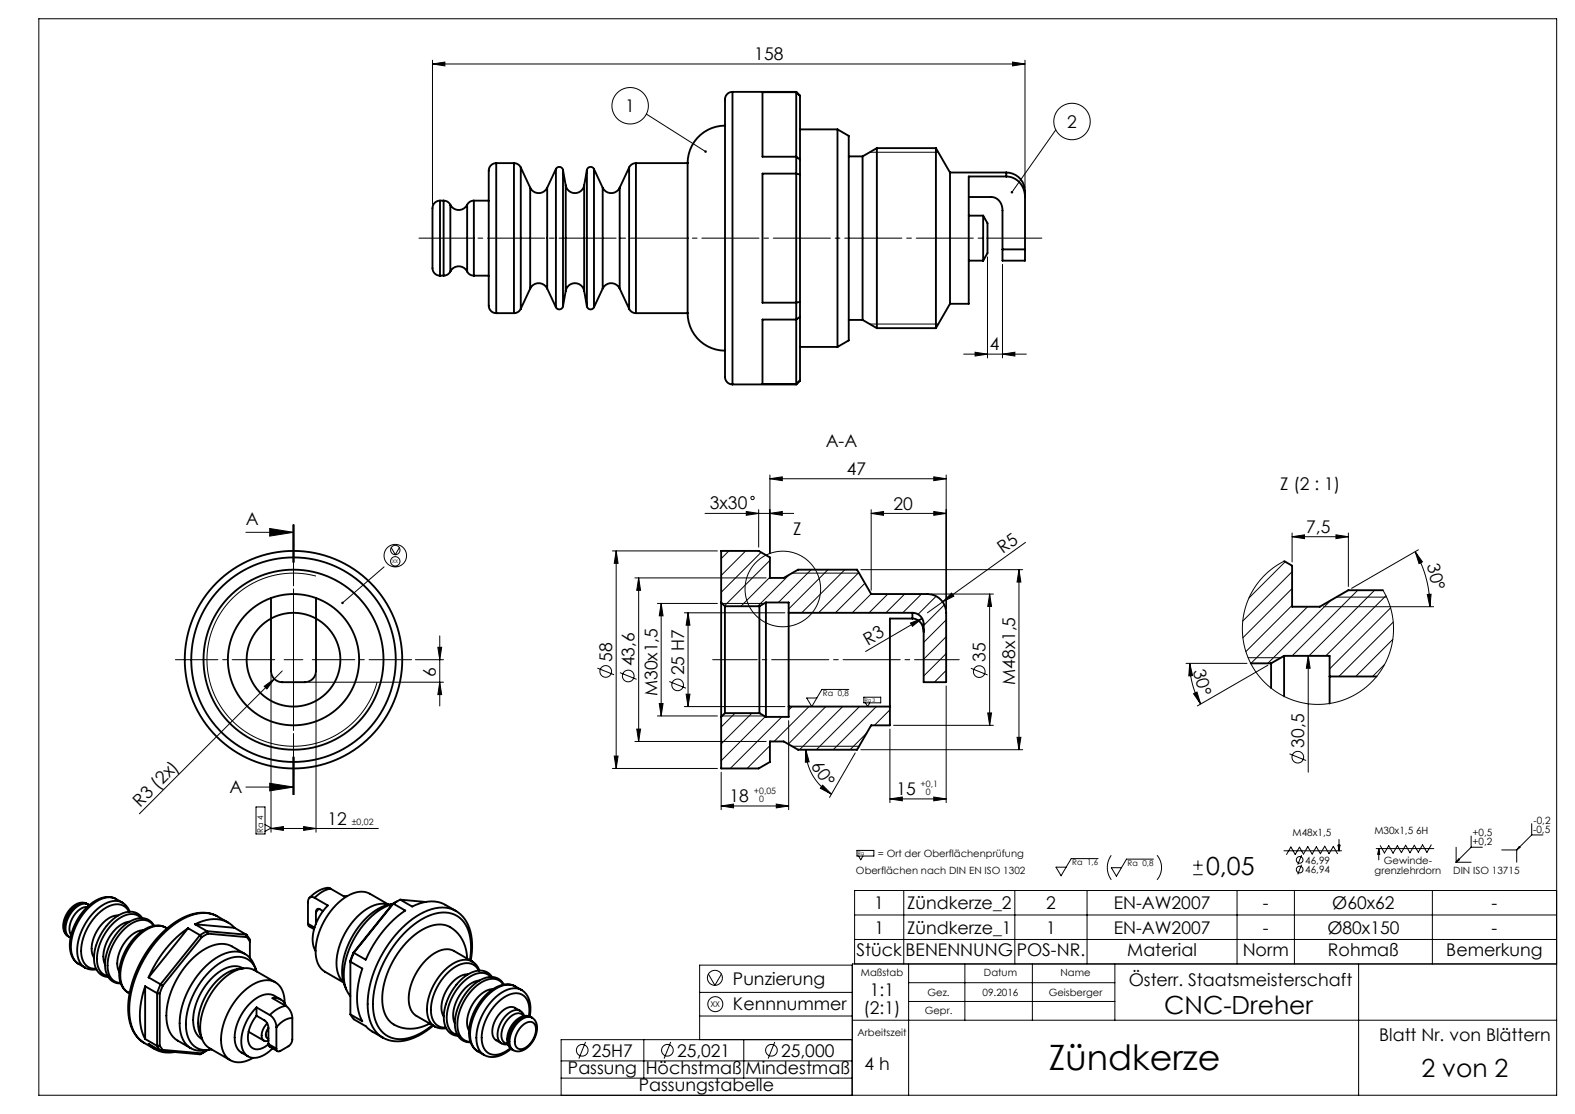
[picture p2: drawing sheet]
<svg xmlns="http://www.w3.org/2000/svg" width="420mm" height="297mm" viewBox="0 0 420 297" stroke-linecap="round" stroke-linejoin="round" font-family="sans-serif">
<g fill="none" stroke="#000" stroke-width=".27">
<path d="M10.4 5h404.7v287h-404.7zM115.3 17.1l3.3-.6v1.1zM115.3 16.1v38.4M115.3 17.1h158M270 16.5l3.3 .6-3.3 .5zM273.3 16.1v33.9M172.4 30.4l15.8 10M281.5 34.6l-11.7 16.7M231.9 40.6h18.3M263.3 68.5v26.9M267.3 70.5v24.9M231.9 86.4h18.3"/>
<path d="M257 94.4h16.7M260 93.9l3.3 .5-3.3 .5zM267.3 94.4l3.3-.5v1zM78.1 139.9v10M78.3 139.9v10M78.4 139.9v10M188 136.9h23.7M199 136.4l3.3 .5-3.3 .5zM202.3 135.9v10M205.3 136.9l3.3-.5v1zM205.3 127.6l3.3-.5v1zM205.3 126.6v21"/>
<path d="M205.3 127.6h47M232.3 136.9l3.3-.5v1zM232.3 136.9h20M232.3 135.9v21.5M249 127.1l3.3 .5-3.3 .5zM249 136.4l3.3 .5-3.3 .5zM252.3 126.6v35.8M65.6 141.9h12.7M71.9 140.9l6.4 1-6.4 1zM84.2 153.6a23.1 23.1 0 0 0-28.2 16.3 23.1 23.1 0 0 0 16.3 28.3 23.1 23.1 0 0 0 28.3-16.3M102.4 151.1l-11.1 9.6M104.3 146l1.1 1.9 1.1-1.9"/>
<path d="M163.3 146.9h28M164.3 146.9v58M164.3 146.9l.5 3.3h-1zM169.3 154.1h35M170.3 154.1v43.6M170.3 154.1l.5 3.3h-1zM194.4 146.9l-2.1 2M198.9 146.9l-6.6 6.5M203 147.3l-10.7 10.6M205.3 149.4l-12.1 12.1M205.3 153.9l-7.7 7.7M210.5 153.2l-8.4 8.4"/>
<path d="M211.2 152.8h17.9M216.3 151.9l-8.7 8.7M220.8 151.9l-10.5 10.5M225.3 151.9l-11.5 11.5M229 152.7l-10.7 10.7M229.6 151.9h43.1M230.6 155.5l-7.8 7.9M232.3 158.3l-5 5.1M236.7 158.4l-5 5M241.2 158.4l-5 5M245.7 158.4l-5 5M248.3 158.4h16.6"/>
<path d="M249.6 159l-4.8 4.8M263.9 158.4v35M263.9 158.4l.5 3.3h-1zM271.7 151.9v48M271.7 151.9l.5 3.3h-1zM273.5 144.6l-26.2 18.8M342.5 149.6l-2.7 1.6-2.3 1.9-2 2.3-1.6 2.4-1.3 2.7-.9 2.9-.4 2.9 .1 3.1 .5 3 .9 2.9 1.3 2.7 1.8 2.5 2 2.1 2.4 1.8 2.6 1.5 2.8 1.1 3 .6 2.9 .2 3-.2 2.9-.7 2.9-1.2 2.6-1.5 2.2-1.9 2.1-2.2 1.7-2.6 1.3-2.7 .9-2.9 .4-2.9-.1-3.1-.4-2.9-1-3-1.3-2.6M342.7 149.8l-9.7 9.6M344.6 152.4l-13.2 13.2M344.6 156.9l-13.2 13.1M344.6 143.1l3.3-.5v1zM344.6 142.1v7.7"/>
<path d="M344.6 143.1h15M356.3 142.6l3.3 .5-3.3 .5zM356.4 159.2h13.4M359.6 142.1v14.3M362.1 157.4l-17.5 17.5M366.6 157.4l-17.5 17.5M369.6 158.8l-16 16.1M377.4 147.1l1.9 2.7-.9 .5zM377.4 147.1a29.4 29.4 0 0 1 3.9 14.7M378.2 146.6l-17.8 10.3M380.6 158.5l1-.1-.3 3.4zM72.3 179.9v42"/>
<path d="M75.3 178.9l-38.1 38.1M75.8 175.9h5M78.3 173.4v5M84.3 179.9v42M110.8 175.9h7.5M116.8 172.6h1l-.5 3.3zM117.3 169.5v18.7M159.3 178.1l4.5 1.8M165.3 179.3l4.5 1.8M175.3 160.9h16M176.3 160.9v30M176.3 160.9l.5 3.3h-1z"/>
<path d="M182.5 163.4h26.8M183.5 163.4l.5 3.3h-1zM183.5 163.4v25M192.6 160.9h11.2M242.8 166.1l3.1-1.2-2.6 2.1zM245.9 164.9l-15.1 8.8M251.4 160.5l2.4-2.4 .5 .9zM251.8 161.3l-5.5 5.5M252.3 165.3l-6 6M252.3 169.8l-6 6M252.3 174.3l-6 6M252.3 178.7l-3.1 3.2"/>
<path d="M258.9 178.2l4.5 1.7M316.3 176.9h16.2M317.3 176.9l.7 3.2-1 .1zM317.3 176.9a21.7 21.7 0 0 0 2.9 10.8M332.8 175.4h8.8M338.1 177.4l-18.8 10.8M344.6 161.4l-12.4 12.3M348.7 161.8l-15.1 15.1M348.9 174.9v31M348.9 174.9l.5 3.3h-1zM352.9 161.8h29.4M354.9 160.1l-16.8 16.8"/>
<path d="M369.2 177.1l-3.2 3.3M370.8 162.1l-16.2 16.2M371.4 170.5l-9.9 9.9M371.5 165.9l-14.5 14.5M70.5 183l2.6-2-1.9 2.7zM82.3 181.9h36M117.3 181.9l.5 3.3h-1zM169.3 197.7h35M169.8 194.4h1l-.5 3.3zM175.3 190.9h16M175.8 187.6h1l-.5 3.3zM178.5 181.7l4.4 1.8"/>
<path d="M182.5 188.4h26.8M183 185.1h1l-.5 3.3zM192.6 190.9h11.2M196 190.1l-3.7 3.7M200.5 190.1l-8.2 8.2M204.1 191l-11.8 11.8M205.3 198.8l-6.1 6.1M208.5 191.1l-13.8 13.8M210.3 192.1v23.8M211.2 199h17.9M211.2 188.4l-.9 .9M214.9 199.9l.9 3.2-1 .1z"/>
<path d="M214.9 199.9a13.7 13.7 0 0 0 6.8 11.8M215.7 188.4l-9.3 9.3M220.2 188.4l-10 10M224.7 188.4l-11.5 11.5M226.3 183.8h-7.1l-2.7 4.6-1.4-2.3h2.7M229.2 188.4l-11.5 11.5M229.6 199.9h43.1M230.4 185.9h4.5v1.5h-4.5zM230.8 187.4l.6 1 .5-1M231.1 195.4l-4.4 4.5M233.7 188.4l-11.5 11.5M237.3 189.3l-4.1 4.1"/>
<path d="M237.3 194.4v19.6M238.3 193.4h26.6M252.3 182.9v31.1M263.4 190.1h1l-.5 3.3zM271.2 196.6h1l-.5 3.3zM318.3 184.9l.9-.4 1 3.2zM65.6 209.8h12.7M68.3 215.1h2.4v7.2h-2.4zM70.7 219.8l1.6 .9-1.6 1M71.9 208.8l6.4 1-6.4 1.1zM78.1 201.8v10M78.3 201.8v10"/>
<path d="M78.4 201.8v10zM163.3 204.9h28M163.8 201.6h1l-.5 3.3zM192.3 214.9l3.3-.5v1zM192.3 205.9v10M192.3 214.9h18M207 214.4l3.3 .5-3.3 .5zM219.4 209.3l2.3 2.4-2.9-1.5zM228.1 200.7l-6.9 11.9M237.3 213l3.3-.5v1zM237.3 213h15M249 212.5l3.3 .5-3.3 .5z"/>
<path d="M343.9 201l4.4 1.8M408.5 219.6v3M72.3 220.9l3.3-.5v1zM72.3 220.9h28.6M81 220.4l3.3 .5-3.3 .5zM228.5 226.7h4.5v1.5h-4.5zM229 228.2l.5 1 .6-1M241 237.4v19.6M270.6 237.4v19.6M289.9 237.4v19.6M292.8 228.9h-7.1l-2.7 4.6-1.4-2.3h2.7M296.3 228a5.6 5.6 0 0 0 0 6.6"/>
<path d="M307.6 229h-7.2l-2.7 4.6-1.3-2.3h2.7M308.5 228a5.1 5.1 0 0 1 0 6.6M318.2 233.2h2.5M318.2 230.7h2.5M319.5 229.4v2.5M329.9 237.4v19.6M342.4 226.8h15.4M345.2 237.4v19.6M347.1 228l-1 2.5M347.1 230.6l-1 2.5M356.7 227.6l-1.2-2-1.1 2-1.1-2-1.2 2-1.1-1.8-1.1 1.9-1.2-2-1.1 2-1.1-1.8-1.1 1.9-1.2-2-1.1 2M356.8 225.3h.5l-.2 1.5z"/>
<path d="M357.1 223.8v3M367 226.2h15.3M367.7 226.2v3.1M367.7 226.2l.2 1.5h-.5zM381.7 225.2l-1.2 2-1.1-2-1.2 2-1.1-1.8-1.1 2-1.2-2.1-1.1 2-1.1-1.8-1.1 2-1.2-2-1.1 1.9-1.1-1.9M382 237.4v19.6M388.3 225.9v4M388.3 229.9h4M389 229l.2 .2-.9 .7zM392.3 225.9l-4 4M392.3 222.9v3M392.3 225.9h3"/>
<path d="M400.5 226.6h4M404.5 226.6v3.3M405.1 225.7l.2 .2-.8 .7zM408.5 222.6l-4 4M408.5 222.6h3M188.9 259.7l1.7 3 1.8-3M227.3 257.3h-40.7v19.9M227.9 257v-19.6h187.2v19.6M227.9 243.9h187.2M227.9 250.5h187.2M242.3 257v35M257.3 257v15"/>
<path d="M275.3 257v15M297.3 257v15M362.3 257v35M415.1 257h-187.8v35M156.1 277.8l-1.7 4.4M171.7 277.2v10.2M178.9 277.8l-1.8 4.4M186.6 270.9h40.7M186.6 264.6h40.7M198.3 277.2v10.2M206.6 277.8l-1.8 4.4M227.2 277.2v14.8"/>
<path d="M227.3 277.2h-77.7v14.8M227.3 272h187.8M242.3 262h55M242.3 267h55M149.6 282.9h77.6M149.6 287.4h77.6"/>
<circle cx="168" cy="28.2" r="4.9"/>
<circle cx="285.9" cy="32.4" r="4.9"/>
<circle cx="200.7" cy="132.8" r=".44"/>
<circle cx="105.4" cy="149.7" r="1.25"/>
<circle cx="105.4" cy="148.1" r="3"/>
<circle cx="105.4" cy="146.6" r="1.25"/>
<circle cx="208.8" cy="157" r="10.1"/>
<circle cx="161.5" cy="179" r="1.56"/>
<circle cx="261.1" cy="179.1" r="1.56"/>
<circle cx="167.5" cy="180.2" r="1.56"/>
<circle cx="180.7" cy="182.6" r="1.56"/>
<circle cx="346.1" cy="201.9" r="1.56"/>
<circle cx="346.6" cy="231.8" r=".89"/>
<circle cx="346.6" cy="229.2" r=".89"/>
<circle cx="190.6" cy="260.7" r="2"/>
<circle cx="190.7" cy="267.7" r="2"/>
<circle cx="155.3" cy="280" r="1.56"/>
<circle cx="178" cy="280" r="1.56"/>
<circle cx="205.7" cy="280" r="1.56"/>
</g>
<g fill="#000">
<path d="M357.1 225.3v1.5l.2-1.5zM356.8 225.3l.3 1.5v-1.5zM405.2 225.8l-.7 .8 .8-.7zM405.1 225.7l-.6 .9 .7-.8zM389.1 229.1l-.8 .8 .9-.7zM389 229l-.7 .9 .8-.8z" fill-rule="evenodd"/>
<path d="M367.7 226.2l-.3 1.5h.3zM367.7 226.2v1.5h.2z" fill-rule="evenodd"/>
</g>
<path d="M78.3 139.9v71.9" fill="none" stroke="#000" stroke-width=".27" stroke-dasharray="6.3 1.3 1.3 1.3" stroke-dashoffset="2.8"/>
<path d="M111.7 63.5h166.1" fill="none" stroke="#000" stroke-width=".27" stroke-dasharray="15.2 1.3 1.3 1.3" stroke-dashoffset=".8"/>
<path d="M190 175.9h65.8" fill="none" stroke="#000" stroke-width=".27" stroke-dasharray="15.2 1.3 1.3 1.3" stroke-dashoffset="3.3"/>
<path d="M73.3 175.9h-26.5M78.3 170.9v-26.5M83.3 175.9h26.5M78.3 180.9v26.5" fill="none" stroke="#000" stroke-width=".27" stroke-dasharray="15.2 1.3 1.3 1.3" stroke-dashoffset="3.9"/>
<g fill="#000">
<path d="M91.1 160.5a.34 .34 0 0 1 .5 0 .34 .34 0 0 1 0 .5 .34 .34 0 0 1-.5 0l.2-.3-.2 .3zM242.8 166.1l3.1-1.2-2.6 2.1zM251.4 160.5l2.4-2.4 .5 .9zM70.5 183l2.6-2-1.9 2.7z"/>
<path d="M115.3 17.1l3.3-.6v1.1zM270 16.5l3.3 .6-3.3 .5zM192.3 214.9l3.3-.5v1zM207 214.4l3.3 .5-3.3 .5zM344.6 143.1l3.3-.5v1zM356.3 142.6l3.3 .5-3.3 .5z"/>
<path d="M187.9 40.2v.5l.5-.1-.2-.2 .2 .2v-.5zM269.6 51v.5l.2-.2-.2 .2a.34 .34 0 0 0 .5 0 .34 .34 0 0 0 0-.5 .34 .34 0 0 0-.5 0z"/>
<path d="M267.3 94.4l3.3-.5v1zM260 93.9l3.3 .5-3.3 .5zM205.3 136.9l3.3-.5v1zM199 136.4l3.3 .5-3.3 .5zM249 127.1l3.3 .5-3.3 .5zM205.3 127.6l3.3-.5v1zM249 136.4l3.3 .5-3.3 .5zM232.3 136.9l3.3-.5v1zM249 212.5l3.3 .5-3.3 .5zM237.3 213l3.3-.5v1z"/>
<path d="M71.9 140.9l6.4 1-6.4 1zM71.9 208.8l6.4 1-6.4 1.1z"/>
<path d="M116.8 172.6h1l-.5 3.3zM117.3 181.9l.5 3.3h-1zM176.3 160.9l.5 3.3h-1zM175.8 187.6h1l-.5 3.3zM164.3 146.9l.5 3.3h-1zM163.8 201.6h1l-.5 3.3zM263.9 158.4l.5 3.3h-1zM263.4 190.1h1l-.5 3.3zM183.5 163.4l.5 3.3h-1zM183 185.1h1l-.5 3.3zM271.7 151.9l.5 3.3h-1zM271.2 196.6h1l-.5 3.3zM170.3 154.1l.5 3.3h-1zM169.8 194.4h1l-.5 3.3zM348.9 174.9l.5 3.3h-1z"/>
<path d="M317.3 176.9l.7 3.2-1 .1zM318.3 184.9l.9-.4 1 3.2z"/>
<path d="M380.6 158.5l1-.1-.3 3.4zM377.4 147.1l1.9 2.7-.9 .5z"/>
<path d="M214.9 199.9l.9 3.2-1 .1zM219.4 209.3l2.3 2.4-2.9-1.5z"/>
<path d="M72.3 220.9l3.3-.5v1zM81 220.4l3.3 .5-3.3 .5z"/>
</g>
<g fill="none" stroke="#000" stroke-width=".5">
<path d="M193.3 33.5a10 10 0 0 0-9.9 10M195.3 24.5a2.28 2.28 0 0 0-2 2.9v72.2a2.28 2.28 0 0 0 2 2.9M195.3 24.5v78M195.3 24.5h17M212.3 24.5v.1M212.3 24.6h-9v17.2h9M212.3 24.5l1 1.1M212.3 24.6v17.2M212.3 24.6l1 1M213.3 34.5h10M213.3 25.6v16.9M223.3 34.5v58"/>
<path d="M223.3 34.5l3 1.7v54.6l-3 1.7M233.8 39.5v48M233.8 39.5l-3.8 2.2M233.8 39.5h15.8M249.6 39.5v48M249.6 39.5l3.7 6.5M117.3 53.5a2.34 2.34 0 0 0-2 3.1v13.8a2.34 2.34 0 0 0 2 3.1M117.3 53.5v20M117.3 53.5h1M118.3 53.5a2 2 0 0 1 1.8 1.1M118.3 53.5v20M120.1 54.6a2.5 2.5 0 0 0 2.2 1.4 2.5 2.5 0 0 0 2.3-1.4"/>
<path d="M120.1 54.6v17.8M124.6 54.6v17.8M126.4 53.5a2 2 0 0 0-1.8 1.1M126.4 53.5v20M126.4 53.5h3.9M132.3 43.5a2.28 2.28 0 0 0-2 2.9v34.2a2.28 2.28 0 0 0 2 2.9M132.3 43.5v40M132.3 43.5h4.8M137.1 43.5a2 2 0 0 1 1.8 1.1M137.1 43.5v40M138.9 44.6v37.7M138.9 44.6l2.5 5.4"/>
<path d="M141.4 50a2.5 2.5 0 0 0 2.3 1.5 2.5 2.5 0 0 0 2.2-1.5M141.4 50v26.9M145.9 50v26.9M148.2 45.1a1 1 0 0 1 1.1-.6 1 1 0 0 1 .8 .8M148.2 45.1v36.8M148.2 45.1l-2.3 4.9M150.1 45.3v36.4M150.1 45.3l.8 4.1M150.9 49.4a2.5 2.5 0 0 0 2.4 2.1 2.5 2.5 0 0 0 2.5-2.1M150.9 49.4v28.2M155.8 49.4v28.2M156.5 45.3v36.4"/>
<path d="M156.5 45.3l-.7 4.1M158.4 45.1a1 1 0 0 0-1-.6 1 1 0 0 0-.9 .8M158.4 45.1v36.8M158.4 45.1l2.3 4.9M160.7 50a2.5 2.5 0 0 0 2.3 1.5 2.5 2.5 0 0 0 2.2-1.5M160.7 50v26.9M165.2 50v26.9M167.8 44.6v37.7M167.8 44.6l-2.6 5.4M169.6 43.5a2 2 0 0 0-1.8 1.1M169.6 43.5v40M169.6 43.5h13.8"/>
<path d="M183.4 43.5v40M212.3 41.8v4.5M212.3 46.3h-9v34.4h9M212.3 46.3v34.4M212.3 41.8l1 .7M212.3 46.3l1 .2M213.3 42.5v4M213.3 46.5v34M226.3 41.7h3.7M230 41.7v43.6M253.3 46v35M253.3 46h15"/>
<path d="M258.3 52.5h6a3.3 3.3 0 0 1 3 3.6v10.4M258.3 57.5h3.9M262.2 57.5v12M262.2 57.5l1.1 2v8l-1.1 2M268.3 46a5.4 5.4 0 0 1 5 6.5M268.3 47.1h-10v33.9h-5M268.3 47.1a5.2 5.2 0 0 1 5 5.4M268.3 46v1.1M273.3 52.5v14M117.3 73.5h1M120.1 72.4a2 2 0 0 1-1.8 1.1M120.1 72.4a2.5 2.5 0 0 1 2.2-1.4 2.5 2.5 0 0 1 2.3 1.4"/>
<path d="M124.6 72.4a2 2 0 0 0 1.8 1.1M126.4 73.5h3.9M141.4 76.9a2.5 2.5 0 0 1 2.3-1.4 2.5 2.5 0 0 1 2.2 1.4M141.4 76.9l-2.5 5.4M145.9 76.9l2.3 5M150.9 77.6a2.5 2.5 0 0 1 2.4-2.1 2.5 2.5 0 0 1 2.5 2.1M150.9 77.6l-.8 4.1M155.8 77.6l.7 4.1M160.7 76.9a2.5 2.5 0 0 1 2.3-1.4 2.5 2.5 0 0 1 2.2 1.4M160.7 76.9l-2.3 5M165.2 76.9l2.6 5.4M258.3 69.5h3.9"/>
<path d="M267.3 66.5v3h6v-3M267.3 66.5h6M132.3 83.5h4.8M138.9 82.3a2 2 0 0 1-1.8 1.2M150.1 81.7a1 1 0 0 1-.8 .8 1 1 0 0 1-1.1-.6M156.5 81.7a1 1 0 0 0 .9 .8 1 1 0 0 0 1-.6M167.8 82.3a2 2 0 0 0 1.8 1.2M169.6 83.5h13.8M183.4 83.5a10 10 0 0 0 9.9 10M212.3 80.7v4.5M212.3 85.2h-9v17.2h9M212.3 85.2v17.2"/>
<path d="M213.3 80.5v4M213.3 92.5h10M213.3 80.5l-1 .2M213.3 84.5l-1 .7M213.3 84.5v16.9M226.3 85.3h3.7M230 85.3l3.8 2.2M233.8 87.5h15.8M253.3 81l-3.7 6.5M195.3 102.5h17M212.3 102.4v.1M213.3 101.4l-1 1.1"/>
<path d="M213.3 101.4l-1 1M72.3 159.4a17.5 17.5 0 0 1 12 0M72.3 159.4v5.5M72.3 159.4a17.5 17.5 0 0 0-8.1 26.9 17.5 17.5 0 0 0 28.1 0 17.5 17.5 0 0 0-8-26.9M84.3 159.4v5.5M342.5 149.6l2.1 1.2v11h7.3l7.7-4.4h9.2M72.3 164.9v14a3 3 0 0 0 3 3h6a3 3 0 0 0 3-3v-14M72.3 164.9a12.5 12.5 0 0 1 12 0M72.3 164.9a12.5 12.5 0 0 0-3.7 18.9 12.5 12.5 0 0 0 19.3 0 12.5 12.5 0 0 0-3.6-18.9M192.3 160.6v30.5M192.3 160.6v-13.7h10l3 1.7v5.5h3.7l3.8-2.2h15.8l3.7 6.5h15a5 5 0 0 1 5 5v18.5h-6v-15.5a3 3 0 0 0-3-3M192.3 160.6l1 1"/>
<path d="M193.3 161.6v28.5M193.3 161.6h9.2M202.5 161.6v28.5M204.2 160.6v30.5M204.2 160.6h6.1v2.8M204.2 160.6l-1.7 1M210.3 163.4v25M210.3 163.4h33M243.3 163.4v1.5M243.3 164.9h-6v23.5M243.3 164.9a3.3 3.3 0 0 1 3 3.6M333.5 176.9h5.5"/>
<path d="M339 176.9v6.6M342.4 174.9v10.8M342.4 174.9h12.2v5.5M342.4 174.9l-3.4 2M193.3 190.1h9.2M193.3 190.1l-1 1M202.5 190.1l1.7 1M210.3 188.4h27M210.3 188.4v2.7h-6.1M237.3 188.4v5h-5l-3.7 6.5h-15.8l-3.8-2.2h-3.7v5.4l-3 1.8h-10v-13.8M354.6 180.4v7.2M354.6 180.4h12.5"/>
<path d="M31 239.7a5.8 5.8 0 0 0-6.7 1.2 14.6 14.6 0 0 0-5.6 12.6l.7 2 .8 1 .8 .5M83.9 239.4l3.5 2a12.5 12.5 0 0 0-3.8 10.9l.6 1.2M83.9 239.4a1.13 1.13 0 0 0-1.3-.1 1.13 1.13 0 0 0-.5 1.3v5.7M88.1 236.9l-.3-.1a3.4 3.4 0 0 0-2.7 .6l-1.3 .9-1.3 1.1M88.1 236.9a8.1 8.1 0 0 0-4.2 2.5M88.1 236.9l3.6 2.1 .9-.1M106.7 239.9l-1.8 1M106.7 239.9l3.2 1.8a9.2 9.2 0 0 1 8.8-.5l2.9 1.7M106.7 239.9l6.8 .6M18.2 249.6l.3 .2M18.5 249.8l.3 .1M21 257l1.6 1"/>
<path d="M22.6 257.9l1.5 .6 1.6-.1M23.2 241a3.6 3.6 0 0 0-4.5 1.4 5.7 5.7 0 0 0-1.2 6.7l.7 .5M23.3 241.8a5.6 5.6 0 0 0-4.7 5v1.6l.4 .9M23.5 241.2l.3 .1M23.5 241.1a3.1 3.1 0 0 0-3.5 1 6.8 6.8 0 0 0-2.2 6.9l.7 .8M23.5 241.1a2.84 2.84 0 0 0-3.8 .8 6.8 6.8 0 0 0-2.2 6.9l.7 .8M25.6 252.1a7.6 7.6 0 0 0 .9 7.4l.9 .6 1.5 .4M28.3 247a15.6 15.6 0 0 0-2.7 5M31.5 244.1a7.8 7.8 0 0 0-6.2 5.2 6.4 6.4 0 0 0-.3 6M32.6 240.6l-1.6-.9a5.5 5.5 0 0 0-6.1 1.2 15 15 0 0 0-5.9 13.1l.8 1.9 1.2 1.1M32.7 240.7l1.2 1.1 .7 1.3M32.7 240.7a5.5 5.5 0 0 0-6.1 1.2 15 15 0 0 0-5.9 13.1l.8 1.8 1.1 1.2"/>
<path d="M34.4 243.1a3.7 3.7 0 0 0-5.4-1.5 14 14 0 0 0-7.2 13.4 3.6 3.6 0 0 0 3.8 3.3M34.5 245.7a8.8 8.8 0 0 0-6.4 6.3 6.6 6.6 0 0 0-.1 5.2M37.6 244.8a4.3 4.3 0 0 0-5.8 .1 13.7 13.7 0 0 0-5.8 12.3 3.5 3.5 0 0 0 2.7 3M37.9 244.8a4.1 4.1 0 0 0-5.7-1.1l-2 1.4-1.8 1.8M38.2 248a8.2 8.2 0 0 0-6.4 6 6.2 6.2 0 0 0 0 5.1M40.9 246.8a3.7 3.7 0 0 0-5-1 13.7 13.7 0 0 0-7.1 13.1 3.5 3.5 0 0 0 3.4 3.2M41.1 246.8a4.1 4.1 0 0 0-6-1.4 13.8 13.8 0 0 0-6.9 13.6 3.8 3.8 0 0 0 4 3.2M44.1 247.3a5.8 5.8 0 0 0-6.6 1.2 14.6 14.6 0 0 0-5.6 12.6l.7 2 .8 1 .8 .5M44.1 247.3a5.5 5.5 0 0 0-6 1.2 15 15 0 0 0-5.9 13.1l.8 1.9 .8 .9 .7 .4M44.1 247.3l.4 .2M50.2 247.5a30.5 30.5 0 0 0-10.6 13.1M50.2 247.5l3.1 1.8"/>
<path d="M50.2 247.5l-10.6 13.1M52 246.4a8.8 8.8 0 0 1 9.9 .3l.6 .7M52 246.4l3.2 1.9M52 246.4l10.5 1M53.3 249.3l-10.5 13.1M53.3 249.3l.5 .6M53.8 249.9l-10.4 12.9M55.2 248.3l-1.9 1M55.2 248.3l.2 .6M55.2 248.3l10.5 .9M55.4 248.9l-1.6 1M55.4 248.9l10.4 .9"/>
<path d="M57.9 244.2a10.3 10.3 0 0 0-10.4 1.2 29.8 29.8 0 0 0-13.3 24.1 10 10 0 0 0 4.3 8.6M57.9 244.2l2.9 1.7M57.9 244.2a9.4 9.4 0 0 0-8.9 .7 30.1 30.1 0 0 0-14.5 24.8 9.5 9.5 0 0 0 4 8.4l2.8 1.6M62.5 247.4l3.2 1.8M64.8 258.2a5.3 5.3 0 0 0-5.8 .5 16.4 16.4 0 0 0-7.4 14.9 4.5 4.5 0 0 0 2.3 3.5M64.9 258.2a11.2 11.2 0 0 0-8.8 5.3 14.7 14.7 0 0 0-3 11.6l.8 2M65.4 254.4l-3.5-2.1a7 7 0 0 0-7.1 .6 22.3 22.3 0 0 0-10.4 18.9 6.8 6.8 0 0 0 3 5.6l3.5 2.1M65.7 249.2l.9 1.3v4.9M65.7 249.2l.1 .6M65.8 249.8l.8 1.2M68.2 258.4a5.7 5.7 0 0 0-5.7-4.7 14.5 14.5 0 0 0-9.8 6.4 20.8 20.8 0 0 0-4.7 14.6 5.8 5.8 0 0 0 7.8 5.2M68.4 259a5.3 5.3 0 0 0-7.7-3.3 20.6 20.6 0 0 0-11.1 18.3 5.7 5.7 0 0 0 4.7 5.9l2.1-.1"/>
<path d="M82.1 246.3l.2 .6 1.5 .8M82.1 246.3l1.8 1M84.2 243.3v3M85 242.3l-.8 1M86.1 242.9l-.8-.5a.72 .72 0 0 0-.8 .1 .72 .72 0 0 0-.3 .8M94.3 254l-.9 2.1v14.3M94.3 254h.1M94.4 254l-1 2.4 3.2 1.8a17.9 17.9 0 0 0 0 14.1l-3.2-1.9M103.5 241.2a7.4 7.4 0 0 0-6.8 2 18.6 18.6 0 0 0-6.9 14.5l.5 2.3 1.3 1.8M103.6 241.2l-5-2.9a6.4 6.4 0 0 0-6.7 1.1 18.6 18.6 0 0 0-7.7 15.1 5.5 5.5 0 0 0 2.4 4.6l5 2.8M104.6 241.1l-10.3 12.9M104.7 241a19 19 0 0 0-11.1 10.9 15.7 15.7 0 0 0-1.2 12l1 1.7"/>
<path d="M104.8 241a14 14 0 0 0-9.2 6.2 19 19 0 0 0-4.2 14l.9 2.6M104.9 240.9l3.2 1.9a30.5 30.5 0 0 0-10.6 13.1l-3.1-1.9M104.9 240.9l-10.5 13.1M104.9 240.9l-.3 .2M105.8 240.4l-1.2 .7M121.6 242.9a9.7 9.7 0 0 1 4.3 8.6l-.4 4.6M121.6 242.9a9.4 9.4 0 0 0-9.5 .8 30.1 30.1 0 0 0-14 25.1 9.2 9.2 0 0 0 3.9 7.8M124.6 255.6a9 9 0 0 0-6.3-9 11.2 11.2 0 0 0-9.2 4 23.1 23.1 0 0 0-7.1 16.7 7 7 0 0 0 8.2 6.9l1.8-.3 2.6-1M124.8 259.8a7.5 7.5 0 0 0-6 4.8 6.7 6.7 0 0 0-.5 6.4M125.3 256a12.5 12.5 0 0 0-2.2-10.8 7.6 7.6 0 0 0-8.9-1 27.4 27.4 0 0 0-13.5 16.3 17 17 0 0 0 0 13 6.9 6.9 0 0 0 8.7 3.1l2.9-1.2 3-2.1M125.9 256.3l-4.9-2.8a5.5 5.5 0 0 0-6 1.2 15 15 0 0 0-5.9 13.1l.5 1.4 1.1 1.4 5.2 3.1M125.9 256.3a5.5 5.5 0 0 0-6 1.2 15 15 0 0 0-5.9 13.1l.7 1.9 1.2 1.2"/>
<path d="M125.9 256.3l.1 .1M126 256.4l1.1 .9 .8 1.5M127.7 258.8a3.7 3.7 0 0 0-5.4-1.5 14 14 0 0 0-7.3 13.4 3.6 3.6 0 0 0 3.9 3.3M38.7 263a17.9 17.9 0 0 0 0 14M38.7 277l3.2 1.8M38.7 263l3.2 1.8M38.7 263v14M39.6 260.6l3.2 1.8M41.9 278.8l.9 1.3M41.9 264.8l.7 .1M41.9 264.8v14M42.6 278.7l.8 1.2"/>
<path d="M42.6 264.9v13.8M42.6 278.7l-.7 .1M42.8 262.4l-.9 2.4M42.8 262.4l.6 .4M43.4 262.8l-.8 2.1M43.4 279.9l10.4 .9M43.4 279.9l-.6 .2M55.3 280l-1.5 .8M66.3 275.1l4.1 2.3M68.4 268.6a12.5 12.5 0 0 0-3.8 10.9 3.4 3.4 0 0 0 5.3 2l1.3-.7 1.5-1.3M68.4 270.8l2.1 1.2a2.53 2.53 0 0 1 1.1 2.1v4.2M68.4 270.8a7.8 7.8 0 0 0-1.8 7.9 2.74 2.74 0 0 0 4.2 .3l.8-.6"/>
<path d="M68.4 268.6l3.5 2M68.4 268.6v2.2M71.3 272.9a3.8 3.8 0 0 0-1.2 4.3l.5 .3 1-.1M71.6 274.1a1.96 1.96 0 0 0-.2 2.8h.2M71.6 278.3l.3 .7 2.1 1.3M71.6 278.3l2.1 1.3M71.9 270.6a4 4 0 0 1 1.8 3.3M73.4 261.9l-5.5-3.2a6.4 6.4 0 0 0-6.8 1.1 18.6 18.6 0 0 0-7.7 15 5.5 5.5 0 0 0 2.5 4.7l5.5 3.2M73.7 273.9v5.7M74.9 266.5a5.3 5.3 0 0 0-3.9-1.4 11.1 11.1 0 0 0-7.5 7.3 8 8 0 0 0 0 7.4l.8 .7 1.8 1.1M75.9 267.4a5.4 5.4 0 0 0-4-6 10 10 0 0 0-8.3 4.3 17.5 17.5 0 0 0-4.5 13.2 4.7 4.7 0 0 0 6.8 3.9l1.6-.8M76.2 268.2a8.1 8.1 0 0 0-4.3 2.4"/>
<path d="M76.2 268.2l-3.6-2.1a3.2 3.2 0 0 1 3.7 2.2M76.2 268.2a4 4 0 0 1 1.7 3.2M77.9 271.4a5.7 5.7 0 0 0-4.2 2.5M77.9 271.4v5.7a2.34 2.34 0 0 1-1 1.9l-2.1 1.2a.65 .65 0 0 1-.8 .1 .65 .65 0 0 1-.3-.7M93.4 270.4l1 1.4 3.1 1.8a13.8 13.8 0 0 0 4.6 3h-.1M115.5 273.4a14.3 14.3 0 0 1-11.2 4.1l-2.3-.9M115.9 273.6l1.3 .5h1.8M118.9 267.7a7.6 7.6 0 0 0 .9 7.5l.9 .6 1.4 .4M127.8 261.4a8.8 8.8 0 0 0-6.4 6.3 6.6 6.6 0 0 0-.1 5.1M130.9 260.4a4.1 4.1 0 0 0-5.5 0 13.8 13.8 0 0 0-6.2 12.1 3.6 3.6 0 0 0 2.7 3.4M131.2 260.5a4.1 4.1 0 0 0-5.8-1.1 14.2 14.2 0 0 0-6.4 8.2M131.4 263.7a7.7 7.7 0 0 0-5.8 4.8 6.9 6.9 0 0 0-.5 6.3"/>
<path d="M133.7 278.1l1 .4 .8-.1M133.8 269.7a3.1 3.1 0 0 1 3.5-1l1.4 .8a3.1 3.1 0 0 0-3.5 1 6.8 6.8 0 0 0-2.2 6.9l.7 .8a3.8 3.8 0 0 1-2.1-1.6 6.8 6.8 0 0 1 2.2-6.9zM134.2 262.5a3.7 3.7 0 0 0-5-1 13.7 13.7 0 0 0-7.1 13.1 3.5 3.5 0 0 0 3.3 3.2M134.4 262.5a4.1 4.1 0 0 0-6-1.4 14.1 14.1 0 0 0-7 12.9 4 4 0 0 0 4.1 3.9M136.3 279.6a6.2 6.2 0 0 1-7.2 1.6M137.4 263a6 6 0 0 0-6.8 1.4 14.3 14.3 0 0 0-5.3 12.9l.8 1.8 1.3 1.2M137.4 263a5.5 5.5 0 0 0-6 1.2 15 15 0 0 0-5.9 13.1l.7 1.9a6.2 6.2 0 0 0 2.9 2.1M137.4 263l1.7 .9M138.4 272.3a2.92 2.92 0 0 1 3.8-.8 4.4 4.4 0 0 1 .3 5.4 5.1 5.1 0 0 1-5 3.3 2.41 2.41 0 0 1-1.6-3.1 8.2 8.2 0 0 1 2.5-4.8zM138.7 269.5l.6 .5 .5 .9M139.1 263.9a5.5 5.5 0 0 0-6.1 1.2 15 15 0 0 0-5.8 13.1l.7 1.9 1.2 1.2M139.1 263.9v.1"/>
<path d="M139.1 264a5.8 5.8 0 0 1 2.3 5.9l-.2 1.1M139.3 273.4a2.05 2.05 0 0 1 3.4-.1 5.4 5.4 0 0 1-3.8 6.4 1.88 1.88 0 0 1-1.6-2.5l.5-1.8zM139.6 270.9a2.05 2.05 0 0 0-3.1-.1 6.3 6.3 0 0 0-2.6 6.4 1.59 1.59 0 0 0 1.5 1M141 270.9a5.3 5.3 0 0 0-1.8-5.7 5.7 5.7 0 0 0-6.2 1.8 13.3 13.3 0 0 0-4.4 11.2 3.6 3.6 0 0 0 5.7 2.4l1.8-1.1M141.5 271.1a3.6 3.6 0 0 0-4.3 1.4 5.9 5.9 0 0 0-1.5 6.5l.9 .8M141.6 271.1a3.1 3.1 0 0 0-3.5 1 6.8 6.8 0 0 0-2.3 6.9l1.1 1M141.6 271.1l.3 .2M42.8 280.1l-3.2-1.8a7.1 7.1 0 0 0 7 2.2M42.8 280.1l10.5 1M53.8 280.8l-.5 .3M54.6 280.4l-1.3 .7"/>
<circle cx="78.3" cy="175.9" r="24"/>
<circle cx="78.3" cy="175.9" r="29"/>
<circle cx="78.3" cy="175.9" r="27.3"/>
</g>
<text font-size="9.3" x="279.7" y="285.2">Zündkerze</text>
<g font-size="6.7">
<text x="321.6" y="233.2">0,05</text>
<text x="310.5" y="270.4">CNC-Dreher</text>
<text x="379.1" y="287">2 von 2</text>
</g>
<g font-size="4.7">
<text x="201.2" y="16">158</text>
<text x="166.8" y="29.9">1</text>
<text x="284.6" y="34.1">2</text>
<text x="263.9" y="93.4">4</text>
<text x="220.2" y="119.3">A-A</text>
<text x="225.8" y="126.6">47</text>
<text x="341.4" y="130.7">Z (2 : 1)</text>
<text x="189.3" y="135.8">3x30</text>
<text x="238.3" y="135.9">20</text>
<text x="65.6" y="139.8">A</text>
<text x="211.5" y="142.5">Z</text>
<text x="348.3" y="142.1">7,5</text>
<text x="267.4" y="147.7" transform="rotate(-36 267.4 147.7)">R5</text>
<text x="380.4" y="150.7" transform="rotate(75 380.4 150.7)">30°</text>
<text x="231.4" y="172.2" transform="rotate(-30 231.4 172.2)">R3</text>
<text x="163.2" y="176.4" transform="rotate(-90 163.2 176.4)">58</text>
<text x="169.2" y="177.7" transform="rotate(-90 169.2 177.7)">43,6</text>
<text x="262.8" y="176.5" transform="rotate(-90 262.8 176.5)">35</text>
<text x="318.1" y="178.9" transform="rotate(75 318.1 178.9)">30°</text>
<text x="116.3" y="180.6" transform="rotate(-90 116.3 180.6)">6</text>
<text x="175.3" y="185.6" transform="rotate(-90 175.3 185.6)">M30x1,5</text>
<text x="182.4" y="180" transform="rotate(-90 182.4 180)">25 H7</text>
<text x="270.7" y="182.6" transform="rotate(-90 270.7 182.6)">M48x1,5</text>
<text x="347.8" y="199.3" transform="rotate(-90 347.8 199.3)">30,5</text>
<text x="216.1" y="204.2" transform="rotate(55 216.1 204.2)">60°</text>
<text x="37.4" y="215.3" transform="rotate(-45 37.4 215.3)">R3 (2x)</text>
<text x="61.2" y="211.4">A</text>
<text x="194.6" y="213.9">18</text>
<text x="239" y="212">15</text>
<text x="87.3" y="219.9">12</text>
<text x="233.2" y="242.4">1</text>
<text x="241.9" y="242.4">Zündkerze_2</text>
<text x="279" y="242.4">2</text>
<text x="297" y="242.4">EN-AW2007</text>
<text x="336.8" y="242.4">-</text>
<text x="355.3" y="242.4">Ø60x62</text>
<text x="397.8" y="242.4">-</text>
<text x="233.2" y="248.9">1</text>
<text x="241.9" y="248.9">Zündkerze_1</text>
<text x="279" y="248.9">1</text>
<text x="297" y="248.9">EN-AW2007</text>
<text x="336.8" y="248.9">-</text>
<text x="354" y="248.9">Ø80x150</text>
<text x="397.8" y="248.9">-</text>
<text x="228.4" y="255">Stück</text>
<text x="241.5" y="255">BENENNUNG</text>
<text x="271.1" y="255">POS-NR.</text>
<text x="300.6" y="255">Material</text>
<text x="331.4" y="255">Norm</text>
<text x="354.1" y="255">Rohmaß</text>
<text x="385.7" y="255">Bemerkung</text>
<text x="195.5" y="262.6">Punzierung</text>
<text x="301" y="262.8">Österr. Staatsmeisterschaft</text>
<text x="195.5" y="269.2">Kennnummer</text>
<text x="232" y="265.5">1:1</text>
<text x="230.3" y="270.4">(2:1)</text>
<text x="157.8" y="281.8">25H7</text>
<text x="180.5" y="281.8">25,021</text>
<text x="208.3" y="281.8">25,000</text>
<text x="367.8" y="277.6">Blatt Nr. von Blättern</text>
<text x="151.5" y="286.4">Passung</text>
<text x="172.2" y="286.4">Höchstmaß</text>
<text x="198.8" y="286.4">Mindestmaß</text>
<text x="230.6" y="285.2">4 h</text>
<text x="170.4" y="291">Passungstabelle</text>
</g>
<g font-size="2.7">
<text x="408.9" y="219.7">-0,2</text>
<text x="344.7" y="222.8">M48x1,5</text>
<text x="366.5" y="222.4">M30x1,5 6H</text>
<text x="392.7" y="225.3">+0,2</text>
<text x="392.7" y="222.9">+0,5</text>
<text x="408.8" y="222">-0,5</text>
<text x="228.3" y="233">Oberflächen nach DIN EN ISO 1302</text>
<text x="234.1" y="228.5">= Ort der Oberflächenprüfung</text>
<text x="348" y="230.3">46,99</text>
<text x="348" y="232.8">46,94</text>
<text x="366.6" y="233">grenzlehrdorn</text>
<text x="369" y="230.4">Gewinde-</text>
<text x="387.5" y="233">DIN ISO 13715</text>
<text x="229.6" y="260.2">Maßstab</text>
<text x="262.4" y="260.2">Datum</text>
<text x="282.8" y="260.2">Name</text>
<text x="247.3" y="265.5">Gez.</text>
<text x="262" y="265.5">09.2016</text>
<text x="279.6" y="265.5">Geisberger</text>
<text x="246.6" y="270.4">Gepr.</text>
<text x="228.7" y="276.3">Arbeitszeit</text>
</g>
<g font-size="2.3">
<text x="245.5" y="209.8">+0,1</text>
<text x="201" y="211.7">+0,05</text>
<text x="202.4" y="213.9">0</text>
<text x="246.9" y="212">0</text>
<text x="93.8" y="219.9">±0,02</text>
</g>
<g font-size="2.1">
<text x="219.5" y="185.6">Ra 0,8</text>
<text x="70.1" y="222" transform="rotate(-90 70.1 222)">Ra 4</text>
<text x="285.9" y="230.7">Ra 1,6</text>
<text x="300.7" y="230.9">Ra 0,8</text>
<text x="189.4" y="268.5">XX</text>
</g>
<g font-size="1.3">
<text x="104.6" y="150.2">XX</text>
<text x="230.6" y="187">Ra 3</text>
<text x="228.7" y="227.9">Ra</text>
</g>
</svg>
